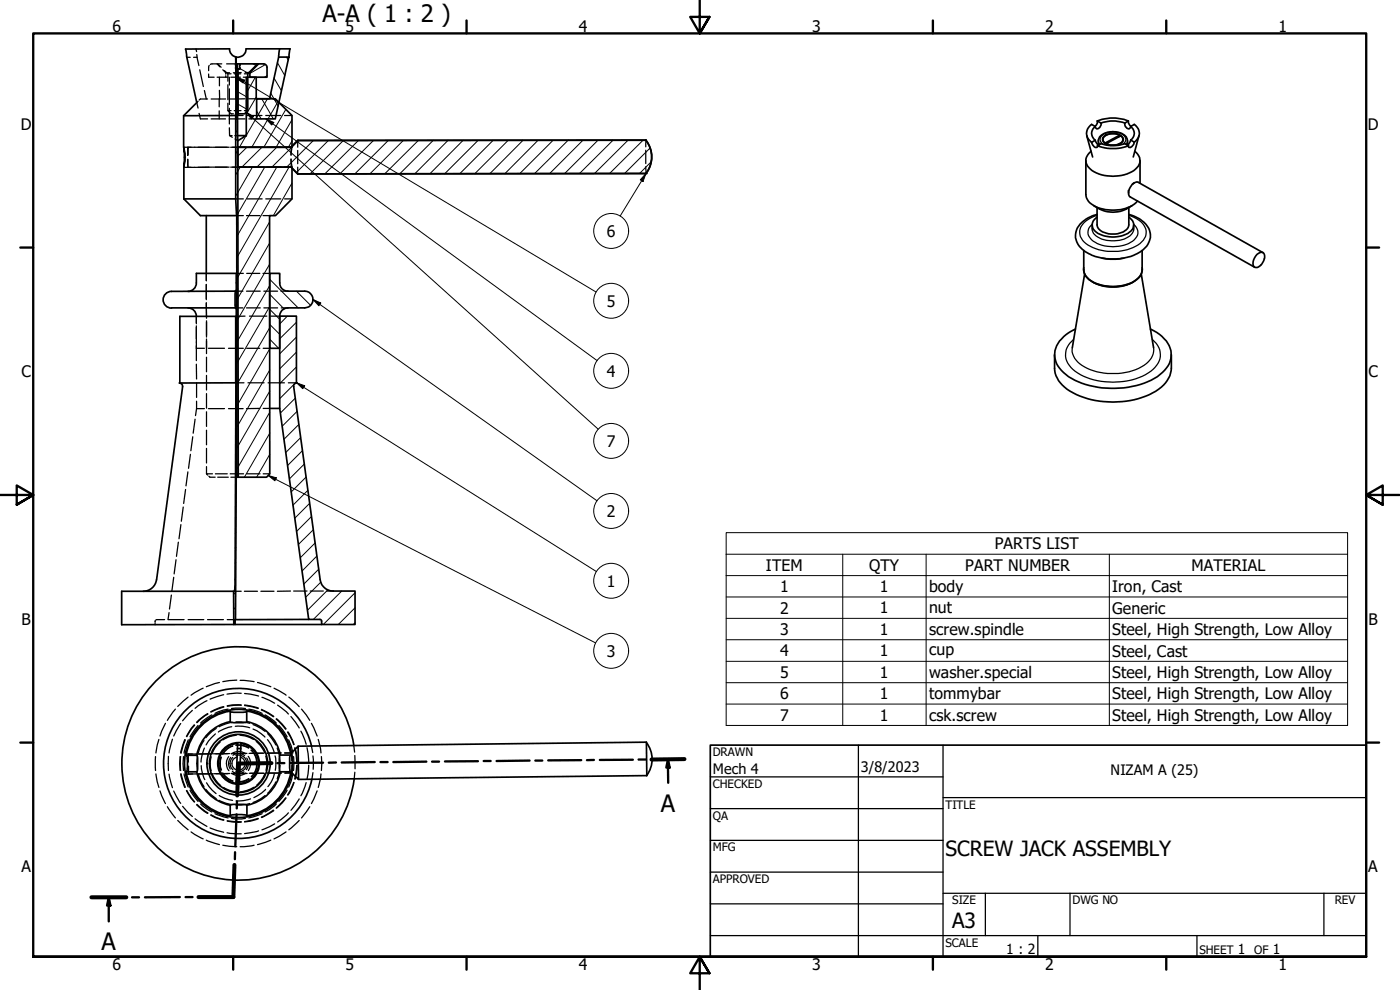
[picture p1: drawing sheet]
<svg xmlns="http://www.w3.org/2000/svg" width="420mm" height="297mm" viewBox="0 0 420 297" stroke-linecap="round" stroke-linejoin="round" font-family="sans-serif">
<!-- layer: Hatch (ISO) -->
<g fill="none" stroke="#000" stroke-width=".3">
<path d="M75.9 19.2l.9 .5M79.7 19.4l-4.7 2.6M83.2 18.8l2.3 3.9M86 17.1l.5 .9M70.8 22.6l.1 .2M70.9 29.1l.1 .2M70.9 35.5l.1 .2M71.2 20.6l-.2 .1M71.2 26.1v.2M71.2 31.1l3.2 1.8M71.2 27.5l3.2 1.8M71.2 23.8l3.2 1.8"/>
<path d="M71.3 32.5l-.5 .8M71.3 38.8l-.6 1M71.9 20.5l2.6 1.5M76.6 23.2l-2.7 4.7M76.9 29.1l-3 5.2M77 33.3l1.4 2.4M78.5 29.6l3.5 6.1M80.1 22.7l-.7 .5M80.3 29.6l-6.4 11M81.3 28l2.2 3.9M82.2 23.4l2.3 3.8M83.4 30.5l-7.8 13.7"/>
<path d="M85.8 32.8l-6.6 11.4M87.6 35.9l-4.7 8.3M71.3 45.1l-.6 1M72.1 50.2l-1.4 2.2M73.9 40.7l-2 3.5M74.1 44.2l-2.8 2.8M75.8 50.2l-5.1 8.6M78.6 44.2l-6 6M79.4 50.2l-8.3 14.5M83.1 50.2l-12 20.8M83.1 44.2l-6 6M86.7 50.2l-15.6 27.1"/>
<path d="M87.6 54.9l-5.6 9.8M87.6 42.3l-1 1.9M89.6 42.1l-8 8.1M94 42.1l-8 8.1M98.6 42.1l-9.6 9.6M103.1 42.1l-10.1 10.1M107.6 42.1l-10.1 10M112.1 42.1l-10.1 10M116.5 42.1l-9.9 10M121 42.1l-9.9 10M125.5 42.1l-10 10M130 42.1l-10 10"/>
<path d="M134.5 42.1l-10 10M139 42.1l-10 10M143.5 42.1l-10 10M148 42.1l-10 10M152.5 42.1l-10 10M157 42.1l-10 10M161.5 42.1l-10 10M166 42.1l-10 10M170.5 42.1l-10 10M174.9 42.1l-9.9 10M179.5 42.1l-10 10M184 42.1l-10.1 10"/>
<path d="M188.5 42.1l-10.1 10M193 42.1l-10.1 10M195.1 44.4l-7.6 7.7M195.4 48.6l-3.4 3.5M80.9 79.3l-10 17M80.9 66.6l-9.8 17.1M80.9 72.9l-9.8 17.1M70.5 91.4l.6 .5M70.9 87.2l.2 .2M70.9 96.7l-.2 .2M70.9 82.8l.2 .1M81 92.8l2.9 3"/>
<path d="M81 97.3l2.9 3M81 88.3l4.3 4.4M81 83.8l8.5 8.6M81 85.6l-9.9 17.1M81 91.9l-9.9 17.1M81 98.3l-9.9 17.1M83.6 82l.3 .3M86.2 94.9l-2.3 2.3M89 96.7l-5.1 4.9M89 87.4l4.2 4.2M70.9 110.2l-.2 .1M70.9 105.6l-.2 .3"/>
<path d="M70.9 101.2l-.2 .2M70.9 100.8l.2 .1M71 119.1l-.2 .2M71 114.7l-.3 .2M81 101.8l2.6 2.7M81 104.6l-9.9 17.1M81 111l-9.9 17.1M81 117.3l-9.9 17.1M88.6 119.5l-4.5 4.4M89 114.6l-5.1 5M89 110.1l-5.1 5M89 101.1l-5.1 5.1"/>
<path d="M89 105.6l-5.1 5.1M70.9 137.1l-.2 .2M70.9 132.6l-.2 .2M70.9 128.1l-.2 .2M71 123.6l-.3 .2M81 123.7l-9.9 17.1M81 130l-7.7 13.2M81 136.3l-4 6.9M89.2 123.4l-4.5 4.5M89.7 127.4l-4.5 4.4M90.2 131.3l-4.4 4.4M90.7 135.2l-4.4 4.5"/>
<path d="M91.3 139.2l-4.4 4.5M70.8 159.7l-.2 .2M70.8 155.2l-.2 .2M70.9 150.7l-.2 .2M70.9 146.2l-.2 .2M70.9 141.7l-.2 .1M91.8 143.2l-4.4 4.4M92.4 147.1l-4.5 4.5M92.9 151.1l-4.4 4.4M93.5 155l-4.5 4.4M94 159l-4.5 4.4M70.7 177.7l-.6 .7"/>
<path d="M70.7 173.2l-.2 .3M70.7 168.7l-.2 .3M70.8 164.2l-.2 .3M94.6 162.9l-4.5 4.5M95.1 166.9l-4.4 4.4M95.6 170.8l-4.4 4.4M96.3 174.7l-4.5 4.5M98.4 177l-6.1 6.1M102.6 177.3l-8.6 8.6M106.6 177.8l-9.6 9.6M70.5 186.9l-.3 .4M70.7 182.2l-.6 .7"/>
<path d="M106.6 186.9l-.6 .5M106.6 182.4l-5.1 5"/>
</g>
<!-- layer: Hidden (ISO) -->
<g fill="none" stroke="#000" stroke-width=".38">
<path d="M56.1 17.2h1M58.1 17.2h1M58.8 14.7l.2 .8M59.1 16.4v.8M59.1 17.2l.6 2.5M62.8 19.7l-.2 1.5M65.2 19.2l.8 .9M65.3 19.2l1.1 1M66.5 19.2h-2.9l-.5 .2M68 19.2h2.9M70.6 19.2l.1 .5M71.1 19.2v.5"/>
<path d="M72.1 19.2v.5M59.4 30.4l-.3 .4 .3 1.6M59.8 34l.3 1.7h2.2M59.9 20.9l1.1 5.1M61.3 27.2l.6 2.5M62.3 29.7h-2.2l-.3 .3M62.6 22.2v1h1.7M63.4 29.7h4.3M63.4 35.7h4.3M65.2 23.2h3.3M65.8 29.7v2.4M65.8 33.3v2.4"/>
<path d="M65.8 27.1l.1 2.6M65.8 23.2v2.6M66.9 20.9l.9 .9M67.4 21.2l1 .9M67.8 21.8h1.1M67.8 21.8v.5M67.8 22.7v.5M68.4 31v2.2h.9M68.4 22.1h.9M68.4 22.1v2.3M68.4 25.4v4.5M68.4 33.2l.3 .3"/>
<path d="M68.8 29.7h2.1M68.8 35.7h2.1M68.8 38.3l.1 2.4 .8 .5M68.8 23.2v2.3M68.8 26.7v4.7M68.8 32.5v4.7M69 33.8l.4 .3h.6M69.3 23.2h1.6M70.3 33.2h2M70.3 22.1h2M70.7 20.2v.5h.2M70.7 34.1h.6"/>
<path d="M70.7 34.7h2.3M71 20.7h.2M71.1 20.2v.5M71.2 35.7h2.3M71.2 23.2h.9M72.1 20.2v.5h-.2M72.4 21.8h-2.4M73 23.2h.9M73.3 22.1h1.1M73.3 33.2h1.1M73.5 29.6l-2.3 .1M73.6 21.8h1.1"/>
<path d="M74.1 34.7h4.5M74.6 29.6h2.3M74.7 35.7h2.3M79.8 34.7h4.5M85.4 34.7h2.2M55.1 44.2h8.5M56.3 47.8l.1 2.4v-2.4M56.3 46.6l.1-2.4v2.4M63.6 50.2h-8.4M63.8 44.2h5M63.8 50.2h5M68.9 40.7h.8"/>
<path d="M69.2 44.2h4.7M69.2 50.2h4.7M70.5 40.7h.8M70.5 41.7l.9 .5M70.7 59.7h2.3M74.2 59.7h4.5M74.7 44.2h4.4M74.7 50.2h4.4M79.8 59.7h4.5M80.1 44.2h4.3M80.1 50.2h4.3M85.3 44.2h2.3l-.2 2.3"/>
<path d="M85.4 59.7h2.2M87.3 47.7l.1 2.6M87.4 47.7l.2 2.5h-2.3M87.4 44.1l-.1 2.4M87.6 50.3v.2M87.6 43.9v.1M89.3 42.1v2.1M89.3 45.1v4M89.3 50.2v2M193.8 50l.1 2.1M193.8 45.1v4M193.9 42l-.1 2.1"/>
<path d="M71.1 64.7h1.9M74 64.7h4M78.9 64.7h2M58.9 94.9v2.2M58.9 97.8v10.4M61.9 90.8l.1 4.7M61.9 82v2.3M61.9 85.3v4.6M62 96.3v4.8M70.9 92.4h2M70.9 87.4h2M71.1 82h1.9"/>
<path d="M73.5 94.9h-2.6M74 92.4h4.1M74 87.4h4.1M74 82h4M74.9 94.9h5.2M78.9 82h2.1M79.2 92.4h4.1M79.2 87.4h4.1M81.3 94.9h2.6M84.3 87.4h2.1M84.4 92.4h2M58.9 109.3l.1 4.4"/>
<path d="M58.9 104.5h2.4M59 114.9v4.3M62 101.7v4.4M62 107.2v4.4M62 112.6v4.4M62 118.1v4.4M62.5 104.5h4.9M68.6 104.5h2.3M70.7 114.9h2.5M71.1 104.5h1.9M74 104.5h4M74.4 114.9h4.8"/>
<path d="M79 104.5h2M80.5 114.9h4.8M86.6 114.9h2.4M57.1 136.3l-.5 4.2M57.8 131l-.5 4.2M58.5 125.8l-.5 4.2M59 122.6h2.3M59 120.4v2.2M59 122.6l-.3 2.1M62 123.6v4.3M62 129.1v4.4M62 134.5v4.4"/>
<path d="M62.5 122.6h4.9M68.6 122.6h4.4M78 122.5l-4 .1M79 122.5h2M54.3 157.4l-.6 4.3M55 152.1l-.6 4.3M55.7 146.9l-.6 4.2M56.4 141.6l-.6 4.2M62 140v2.2M62 142.2h1.8M62 142.2l.3 .3M62.7 142.9l.3 .3h1.6"/>
<path d="M64.6 142.2h3.6M65.3 143.2h3.2M69.1 142.2h1.8M69.3 143.2h1.6M71.1 142.2h2M74.1 142.2h3.9M79 142.2h2M51.4 178.5l-.5 4.2M52.1 173.2l-.5 4.3M52.8 167.9l-.5 4.3M53.5 162.7l-.5 4.2M70.4 177.4h2"/>
<path d="M73.3 177.4h4M78.3 177.4h3.9M87.2 177.3l-4 .1M88.1 177.3h4M93.1 177.3h3.9M98 177.3h2M46.5 187.1v.3M46.6 186.2l-.1 .5M49.4 185.9l-2.6 .1M50.5 185.9h4.7M50.7 183.8l-.3 2.1M56.5 185.9h4.7"/>
<path d="M62.3 185.9h4.8M68.2 185.9h2.3M49.7 217l-1.7 3.8M52.6 212.8l-2.4 3.3M54.2 217.1l-2.1 3.7M56.5 209.2l-3.2 2.7M57.7 213.2l-2.9 3.1M58.3 217.5l-1 1.2-1.4 2.3M58.4 217.6l-.9 1-1.4 2.4M59.4 217.7l-2.4 3.4M61 206.5l-3.7 2.1M62.1 210.2l-3.6 2.3"/>
<path d="M62.3 214.1l-3.3 2.6M62.4 214.2l-2.3 1.7-1 .9M63.6 214.5l-3.4 2.5M64.9 218.6l-1.3 .8-1.8 1.9M65.8 204.8l-3.9 1.2M67.1 208.5l-4 1.3M67.1 212l-3.9 1.5M67.2 212.1l-3.9 1.6M68.5 212.8l-1.4 .2-2.6 1M69.5 212.6h4.2M69.5 218l-2.3 .7-1.7 .9M69.7 216.7l-2 .5-1.9 .8"/>
<path d="M70.6 217.9a10.2 10.2 0 0 1 4.3 .5M70.8 216.6h1.6l2.5 .4M71.1 204.1l-4.2 .4M72.1 204.1l4.2 .4M72.4 208l-4.3 .3M72.4 211.5h-2.7l-1.5 .3M72.4 211.6l-4.2 .3M73.4 208.1l4.2 .7M73.4 211.5l4.1 1M73.4 211.7l4.1 .9M74.7 212.8l1.3 .2 2.7 1M75.9 217.4l2.4 1.2 1.3 .8"/>
<path d="M75.9 218.7a10.1 10.1 0 0 1 3.6 2.5M77.3 204.8l4 1.2M78.4 213l3.6 2.1M78.5 212.8l3.7 2.2M78.6 209.2l3.8 1.8M79.6 214.5l3.3 2.5M82.2 206.5l3.7 2.1M82.9 215.8l2.8 3M83 215.6l2.9 3.1M83.3 211.6l3.3 2.6M83.7 217.7l2.5 3.4M86.3 219.7l.8 1.3 1 2.4"/>
<path d="M86.4 219.6l1.9 3.8M86.7 209.2l3.1 2.8M87.3 215l2.5 3.4M90.3 219.4l1.6 3.9M90.5 212.8l2.5 3.3M93.5 217l1.7 3.8M46.7 227v4.2M46.8 232.2l.9 4.1M47.7 221.9l-.9 4M48 237.3l1.7 3.8M50.5 226.9v4.3M50.7 232.3l1.1 4"/>
<path d="M51.8 221.8l-1.1 4.1M52.1 237.3l2.1 3.7M54 227v4.2M54.2 232.2l1.2 4.1M54.2 227v4.2M54.4 232.2l1.2 4M55.1 227v4.2M55.2 232.2l1.3 3.9M55.4 221.9l-1.2 4M55.6 226.2h3M55.6 222l-1.2 4M55.9 237.2l1.4 2.2 1 1.3"/>
<path d="M56.1 237.2l2.3 3.4M56.5 222l-1.3 4M56.5 226.2v2.4M56.6 229.9v2.4l2.1-.1M57 237.1l2.4 3.4M57.8 232.2l-2.2 .1M58.9 232.2h4.2M59.2 227l-.1 2.1 .1 2.1M59.5 232.2l.4 1.5 1.3 2.3M60.4 229.7a10 10 0 0 0 1.1 4.2M61.2 222.2l-1.3 2.3-.4 1.5M61.3 224.5l-.6 1.8-.4 2.3"/>
<path d="M61.8 236.8l3.1 2.8M62 234.9l1.7 2.2 1.1 1M63.4 227.1a7.1 7.1 0 0 0 0 4.2M63.8 232.3a8.4 8.4 0 0 0 2.4 3.4M63.8 226.2h-5.1M63.8 232.1l-4.1 .1M64.1 232.1h4.3M64.6 220.2l-2.1 2.2-.7 1.1M65.8 238.7a9.7 9.7 0 0 0 4 1.4M66.1 222.6a7.5 7.5 0 0 0-2.4 3.4M66.3 227.1a6.3 6.3 0 0 0 0 4M66.4 227.2a5.5 5.5 0 0 0 .1 3.9"/>
<path d="M66.7 232a5.4 5.4 0 0 0 3.1 2.4M66.9 232a5 5 0 0 0 3 2.3M67.1 236.3a7.7 7.7 0 0 0 4 1.2M68.6 227a3.5 3.5 0 0 0 .1 4.3M68.9 226.1l-4.8 .1M69 232.1h-4.2M69.2 227.3a3.1 3.1 0 0 0-.1 3.4M69.4 226.2a3.6 3.6 0 0 1 4.3 0M69.5 232.1h4.7M69.7 231.4a2.96 2.96 0 0 0 3.5 .2M69.8 227.3a2.48 2.48 0 0 0 .1 3.7M69.8 223.9a5.1 5.1 0 0 0-2.9 2.4"/>
<path d="M69.8 223.8a5.5 5.5 0 0 0-3.1 2.4M69.9 226.6a2.9 2.9 0 0 1 3.5 .1M70.8 226.7a2.5 2.5 0 0 1 3.2 1.8M70.8 223.6a5.5 5.5 0 0 1 3.7 .9M70.8 223.5h.3a5.9 5.9 0 0 1 3.6 .9M70.9 220.6a8.3 8.3 0 0 0-4 1.4M71.1 227.1a2.02 2.02 0 0 0-1.5 1.9 2.02 2.02 0 0 0 1.3 1.9M72 220.6a8.2 8.2 0 0 1 4.1 1.3M72.3 227.2a2 2 0 0 1 1.3 1.9 2 2 0 0 1-1.5 1.9M73.7 232a3.4 3.4 0 0 1-4.2 0M74 229.6a2.5 2.5 0 0 1-3.2 1.8M74 227.4a2.95 2.95 0 0 1-.1 3.5"/>
<path d="M74.1 226l-4.7 .1M74.5 226.9a3.6 3.6 0 0 1 0 4.3M74.7 233.6a5.4 5.4 0 0 1-3.8 .9M74.7 233.7a5 5 0 0 1-3.9 .9M74.8 232h4.5M75.2 239.7a10.1 10.1 0 0 1-4.3 .6M75.3 225.1a4.8 4.8 0 0 1 1.7 3.4M75.4 225a5.5 5.5 0 0 1 1.8 3.6M76.2 236.2a9.1 9.1 0 0 1-4 1.3M76.9 222.5a8 8 0 0 1 2.5 3.4M77 229.5a4.7 4.7 0 0 1-1.6 3.5M77.2 229.6a4.9 4.9 0 0 1-1.8 3.5"/>
<path d="M79.2 226h-4.5M79.5 232.1a8.3 8.3 0 0 1-2.5 3.5M79.6 238.7l-1.3 .9-2.4 1.2M79.7 236.8a9.8 9.8 0 0 1-3.5 2.5M79.8 226.9a7.1 7.1 0 0 1 0 4.2M80.1 232h4.4M80.3 221.9a9.5 9.5 0 0 1 2 3.8M80.3 220.1l1.4 1.6 1 1.8M82.4 232.1a8.4 8.4 0 0 1-2 3.9M82.5 226.8l.3 2.2-.2 2.1M82.7 234.6l-1 1.8-1.4 1.6M83.2 224.5l.5 1.5 .4 2.6"/>
<path d="M84.1 229.6l-.4 2.6-.5 1.5M84.4 225.9l-4.3 .1M85.4 225.9h2.1l.1 2.4M85.7 239.4l-2.8 3M85.9 239.4l-1.2 1.5-1.7 1.6M86.2 237.1l-2.5 3.4M86.6 222l.8 1.8 .5 2.2M87.6 229.5v2.4l-2.1 .1M87.9 232.2l-.5 2.2-.8 1.7M88.1 227v4.2M88.1 234.7l-1 2.5-.8 1.3M88.3 234.8l-1.9 3.8"/>
<path d="M88.5 224.4l.5 4.2M88.6 224.4l.6 4.1M89 229.6l-.5 4.1M89.2 229.6l-.6 4.2M89.8 239.7l-2.5 3.4M91.9 234.8l-1.6 3.9M92.1 224.3l.5 4.2M92.6 229.6l-.5 4.2M93.5 223.8l.4 2M93.9 226.8l.1 4M93.9 231.8l-.3 2.1M95.2 237.3l-1.7 3.8"/>
<path d="M95.5 221.9l.8 4M96.3 232.2l-.8 4.1M96.5 227v4.2M106.2 223.7l.2 2M106.5 226.7l.1 4M106.5 231.7l-.2 2M50.2 242l2.4 3.4M53.3 246.2l3.2 2.8M54.8 241.9l2.9 3.1M57.3 249.6l3.7 2.1M58.5 245.7l3.6 2.3M59 241.5l3.3 2.6"/>
<path d="M59.1 241.3l3.3 2.7M60.2 241.2l2 1.7 1.4 .7M61.9 252.1l3.9 1.3M63.1 248.4l4 1.3M63.2 244.6l1.2 .6 2.7 .9M63.3 244.5l1.5 .7 2.4 .8M64.5 244.1l4 1.3M65.8 240.1l1.9 .9 2 .4M66.9 253.6l4.2 .4M68.1 249.9l4.3 .3M68.2 246.4l4.2 .3M68.2 246.2l4.2 .4"/>
<path d="M69.5 245.5l1.2 .2 3-.2M74.9 241.1l-2.5 .4h-1.6M76.3 253.6l-4.2 .4M77.5 245.5l-4.1 1M77.5 245.7l-2.3 .7-1.8 .2M77.6 249.3l-4.2 .8M78.7 244.1l-4 1.3M81.3 252.1l-4 1.3M82 243.1l-3.6 2.1M82.2 243.2l-3.7 2.1M82.4 247.2l-3.8 1.8M82.9 241.2l-2 1.7-1.3 .7"/>
<path d="M85.9 249.6l-3.7 2.1M86.6 243.9l-3.3 2.7M89.8 246.2l-3.1 2.8M93 242l-2.5 3.4"/>
</g>
<!-- layer: Visible (ISO) -->
<g fill="none" stroke="#000" stroke-width=".51">
<path d="M70.7 17.1l.5 18.6h-.3zM70.7 17.1a2.47 2.47 0 0 1-1.8-2.4h-13.2l.3 2.3 3.1 13.8-4 3.9M70.9 17.1a2.46 2.46 0 0 0 3-2.4h13.2l-.4 2.4M70.9 19.2h1M71.1 19.2l.1 4h-.1zM77.3 19.2h.3M83.6 17.1h3.1l-4.1 18.6h-5.6v-6.1h3.9zM83.9 14.7l-.3 2.4M55.1 34.7v9.5M70.7 34.7h-15.6M70.9 23.2h.2M71.2 20.7h.2v13.4z"/>
<path d="M71.4 20.7h.5v-1.5h5.4l-2.9 2.9v11.1l-1 .9h-2M74.7 21.8h.3M75 21.8l2.6-2.6h1.5a1.09 1.09 0 0 1 1 1v3h-5.1zM328.7 38a2.51 2.51 0 0 0 0 4.1M328.7 38l-1.1-.7a3.2 3.2 0 0 0 0 5.4M329.3 36.3a1.68 1.68 0 0 1-.7 1.6M329.3 36.3a12.7 12.7 0 0 1 9.3 0M329.3 36.3l1.2 .6M330.5 36.9v.2a1.18 1.18 0 0 1-1.6 1.4l-.2-.5M330.5 36.9a10.3 10.3 0 0 1 7.1 0M337.6 36.9a1.43 1.43 0 0 0 1.4 1.7l.3-.6M338.6 36.3l.1 .7 .7 .9"/>
<path d="M338.6 36.3l-1 .6M339.3 38a2.45 2.45 0 0 1 0 4M339.3 38l1.1-.7a3.1 3.1 0 0 1 0 5.4M55.1 44.2a16 16 0 0 1 .1 6l.2-4.2zM55.2 50.2v9.5M55.2 59.7h15.5M55.2 59.7l4.9 5h10.9M71.3 40.7h2.6v-17.5h3v6.4h5.7l5 5.1v9.5h-16.2v-2l2.5-1.5M71.4 50.2h16.2v9.5l-4.9 5h-1.8l.1 77.5-1 1h-8.5zM71.4 42.2l-.2-19v6.5h-.3l-.2 5v25l.4 5v77.5l.1 1h.3M71.4 44.2v6M87.6 50.5l1.7 1.7 104.6-.1"/>
<path d="M193.9 42.1a8.1 8.1 0 0 1 0 10M193.9 42.1h-104.6l-1.9 2.1h-16v6h16l1.9 2 104.6-.1M193.9 42.1a8 8 0 0 1 0 10M193.9 42.1h-104.6l-1.7 1.8M325.9 48.2v10.1a4.6 4.6 0 0 0 3.5 4 12.7 12.7 0 0 0 11.1-1.1l.9-.9M326.1 40.7l1.8 6.4M327.5 45.4a3.3 3.3 0 0 0 .2 5.8 12.1 12.1 0 0 0 13.1-.5 3.2 3.2 0 0 0-.2-5.3M327.6 42.7l.3 .6a1 1 0 0 0 1.5 .8v-.4M328.7 42.1l1 1.4M328.7 42.1l-1.1 .6M329.4 43.7l1.1-.6a11.3 11.3 0 0 0 7.1 0l1 .6M329.4 43.7a13.4 13.4 0 0 0 9.2 0"/>
<path d="M329.6 43.5v-1.2a3.6 3.6 0 0 1 4-2.8l1.6 .1a3.4 3.4 0 0 1 3.2 2.7v1.2M331.2 41.1a4.3 4.3 0 0 1 5.8 .2 1.68 1.68 0 0 1-1.7 2.2 4 4 0 0 1-4.3-1.2l-.1-.6zM332.4 43.4h.1M335.6 43.4h.1M336 40.6a4 4 0 0 0-4.9 .9 2.08 2.08 0 0 0 2.3 2 2.97 2.97 0 0 0 3.6-1.6l-.1-.6-.5-.5-4.4 2.3 .5 .3-.2-.1M336 40.6l-.3 .5M336 40.6l-4.3 2.3M336.1 43l-.6 .4M338.6 57.1l.1 .9M339.3 42l-1 1.5M339.3 42l1.1 .7M340.4 42.7l-.2 .6a1.23 1.23 0 0 1-1.5 .8l-.1-.4"/>
<path d="M340.4 54.8l-.5 .4M341.8 40.7l-1.7 6.4M342.1 48.2v6.8M61.9 64.7v17.3M325.2 75.2v5.7a5.8 5.8 0 0 0 5.3 4.6 12.4 12.4 0 0 0 11.1-2.1l.7-.9 .4-1 .1-6.3M327.8 67.5v1.2M328.2 61.7a9.6 9.6 0 0 0 8 1.7l1.8-.7 1.7-1M329.2 65.1a2.68 2.68 0 0 0-1.4 2.6 2.68 2.68 0 0 0 1.7 2.3 9.4 9.4 0 0 0 9.9-.7 2.54 2.54 0 0 0-.6-4.2M329.2 62.3v5.2a3.2 3.2 0 0 0 2.8 2.5 6.1 6.1 0 0 0 6.6-1.8l.2-.7v-5.2M329.2 64.3a8.3 8.3 0 0 0-6.3 5.3 5.9 5.9 0 0 0 3.9 6.5 16.5 16.5 0 0 0 16.2-1.1 5.3 5.3 0 0 0-.6-9l-2-1.1-1.6-.6M330.8 77.5a16.7 16.7 0 0 0 6.4 0M340.2 67.5v1.2"/>
<path d="M379 75.8l-37.4-21.1a2.67 2.67 0 0 0-2.8 2.4l-.1 1.2 .5 .8 37.4 21.1M379.4 77.6l-.5 1.3-.6 .7M379.5 77.6a1.21 1.21 0 0 0-.1-1.4 1.21 1.21 0 0 0-1.4-.3 3.2 3.2 0 0 0-1.6 4.2l.9 .1 1-.6M56.4 92.4a2.51 2.51 0 0 1 2.5 2.5M58.9 84.9a2.51 2.51 0 0 1-2.5 2.5M70.6 87.4h.3v-.7l.2-4.7v22.5l-.2-12.1h-19.5M70.6 87.4l.1 5M70.6 87.4h-19.1a2.51 2.51 0 0 0-2.5 2.5 2.51 2.51 0 0 0 2.5 2.5M70.7 94.9h.2l.1 27.7-.3 63.3-.2 1.5h-.3l-.1-10 .3-.1 .1-1.9zM70.7 94.9h-16.7v20M70.9 82h-12v2.9M81 82h2.9a5 5 0 0 0 .7 4.7l1.2 .6 5.6 .1a2.51 2.51 0 0 1 2.5 2.5 2.51 2.51 0 0 1-2.5 2.5h-5a2.39 2.39 0 0 0-2.5 2.5v9.6h-2.9z"/>
<path d="M83.9 94.9h5.1l.1 20a.98 .98 0 0 0-1 1.1l8 57.9a4 4 0 0 0 3.9 3.4h6.6v10.1h-10.1v-1l-.2-.5h-3.7l-8.7-63.4zM322.8 98.7a9 9 0 0 0-6.3 8 9.6 9.6 0 0 0 6.1 7.4 27.6 27.6 0 0 0 24.7-1.1 7.9 7.9 0 0 0 4.1-7.8 10.6 10.6 0 0 0-6.2-6.5M325.2 80.2a4.2 4.2 0 0 0 2.8 4.5 13.6 13.6 0 0 0 13.2-.8l1.3-1.5 .3-1.1v-1.1M325.5 82.3l-3.7 22M342.5 82.3l3.7 22M53.8 114.9l.8 .4 .2 .7-7.8 58a4 4 0 0 1-4 3.4M70.7 114.9h-16.9M316.5 106.4v4.1a9.7 9.7 0 0 0 6.6 7.9 27.7 27.7 0 0 0 23.7-1 8.8 8.8 0 0 0 4.7-6.9v-4.1M81 122.5h2.9M70.9 142.2h.2M70.9 143.2h.3M70.1 177.4h-33.6v10h33.7"/>
<path d="M70.5 187.4h26M92.6 185.9h-21.9M69.1 213.4a15.9 15.9 0 0 0-13.2 13.2M69.1 216.5a12.8 12.8 0 0 0-10.1 10.1M69.1 213.4l1.1 .3h2.8l1-.3M69.1 216.5l1.1 .3h2.8l1-.3M69.1 213.4v3.1M74 213.4v3.1M74.1 216.5a12.8 12.8 0 0 1 10 10.1M74.1 213.4a15.9 15.9 0 0 1 13.2 13.1M55.9 226.6h3.1a6.9 6.9 0 0 1 .3 3.9l-.2 1.1h-3.2a3.9 3.9 0 0 0 .4-3l-.1-1.3zM55.9 231.6a15.9 15.9 0 0 0 13.2 13.2"/>
<path d="M59 231.6a12.8 12.8 0 0 0 10.1 10M70.9 233.5h1M71.3 224.6h1M71.3 223.1l-.4 12M71.3 223.1a6 6 0 0 0-5.7 5.7 6 6 0 0 0 5.3 6.2M71.9 235.1a6 6 0 0 0 5.7-5.8 6 6 0 0 0-5.3-6.2l-.5 12M84 226.6h3.2a10.3 10.3 0 0 0 0 4.9h-3.2l-.2-1zM84.1 231.5a12.8 12.8 0 0 1-10 10.1M87.3 231.6a15.9 15.9 0 0 1-13.2 13.2M87.5 225.9l2-2 .1 10-2-2M89.5 223.9l104.5-1.2 .1 10-104.5 1.2M93.5 223.8a22.5 22.5 0 0 0-34.8-13.2 22.5 22.5 0 0 0 .4 37.2 22.5 22.5 0 0 0 34.5-14"/>
<path d="M106.2 223.7a35 35 0 0 0-53.9-23.9 35 35 0 0 0 .7 58.9 35 35 0 0 0 53.3-25M193.9 222.7a8.1 8.1 0 0 1 .1 10M69.1 244.8a8.4 8.4 0 0 1 5 0M74.1 241.6l-.8-.3h-1.7a3 3 0 0 0-2.5 .4v3.1M74.1 241.6v3.2"/>
<circle cx="71.6" cy="229.1" r="16.2"/>
<circle cx="71.6" cy="229.1" r="6.3"/>
<circle cx="71.6" cy="229.1" r="9.5"/>
<circle cx="71.6" cy="229.1" r="8.7"/>
</g>
<!-- layer: Hidden (ISO) -->
<g fill="#000">
<circle cx="87.6" cy="44.2" r=".19"/>
<circle cx="87.6" cy="50.2" r=".19"/>
</g>
<!-- layer: Visible (ISO) -->
<g fill="#000">
<circle cx="71.2" cy="20.7" r=".25"/>
<circle cx="71.2" cy="22.1" r=".25"/>
<circle cx="71.3" cy="34.1" r=".25"/>
<circle cx="89.3" cy="52.2" r=".25"/>
<circle cx="89.3" cy="42.1" r=".25"/>
<circle cx="193.9" cy="52.1" r=".25"/>
<circle cx="329.6" cy="43.5" r=".25"/>
<circle cx="332.4" cy="43.4" r=".25"/>
<circle cx="338.4" cy="43.5" r=".25"/>
</g>
<!-- layer: Visible Narrow (ISO) -->
<path d="M329.6 42.3l.5 1M331 43.3a1.71 1.71 0 0 1-.9-1.7 1.71 1.71 0 0 1 1.4-1.5 5.7 5.7 0 0 1 6.1 .8l.3 1.1-.3 .7-.6 .6M338.4 42.3l-.5 1M327.8 67.3a2.98 2.98 0 0 0 .3 5.1 11.1 11.1 0 0 0 12.3-.5 2.88 2.88 0 0 0-.2-4.6M327.8 68.7a4 4 0 0 0 3.5 3.2 8.5 8.5 0 0 0 8.5-1.9l.4-1.3M329.2 64.6a6.6 6.6 0 0 0-5.2 4.7 5.2 5.2 0 0 0 4 5 14.6 14.6 0 0 0 14.6-1.7 3.9 3.9 0 0 0-.8-6.5l-3-1.5M327.3 84.2a12.5 12.5 0 0 0 13.4 0M321.8 104.3a5.8 5.8 0 0 0 3.7 5.8 18.8 18.8 0 0 0 18.5-1 5.3 5.3 0 0 0 2.2-4.8M322.2 101.8a5.7 5.7 0 0 0 .5 9.6 21.3 21.3 0 0 0 22.6 0 5.6 5.6 0 0 0 1.7-8.4l-1.2-1.2" fill="none" stroke="#000" stroke-width=".38"/>
<!-- layer: Section Line (ISO) -->
<g fill="none" stroke="#000" stroke-width=".7">
<path d="M81.5 229l-9.9 .1-.4 9.6M83.2 229h2.1M97 228.8l-9.9 .1M100.8 228.8h-2.1M112.5 228.6l-9.9 .2M114.2 228.6h2.1M128 228.5l-10 .1M129.7 228.5h2.1M143.4 228.4l-9.9 .1M145.2 228.3h2.1M158.9 228.2l-9.9 .1M160.7 228.2h2.1"/>
<path d="M174.4 228.1h-9.9M178.2 228l-2.1 .1M189.9 228h-9.9M191.6 227.9h2.1M200.5 227.8l.5 2.5h-1zM200.5 227.8v7.1M205.4 227.8l-9.9 .1M70.4 259.5l-.4 9.7h-10.4M70.5 255.7v2.1M71 244.3l-.4 9.6M71.1 240.5v2.1M27.4 269.2h10.5"/>
<path d="M32.6 269.2l.5 2.5h-1zM32.6 269.2v7.3M39.6 269.2h2.1M54 269.2h-10.5M55.7 269.2h2.1"/>
</g>
<path d="M81.5 229l-9.9 .1-.4 9.6M205.4 227.8l-9.9 .1M70.4 259.5l-.4 9.7h-10.4M27.4 269.2h10.5" fill="none" stroke="#000" stroke-width="1.2"/>
<g fill="#000">
<path d="M200.5 227.8l.5 2.5h-1z" fill-rule="evenodd"/>
<path d="M32.6 269.2l.5 2.5h-1z" fill-rule="evenodd"/>
</g>
<!-- layer: Symbol (ISO) -->
<g fill="none" stroke="#000" stroke-width=".3">
<path d="M71 23.2l2.4 .9-.5 .8zM71 23.2l107.9 64.4M73.9 33.6l2.2 1.4-.7 .7zM73.9 33.6l105.6 95.2M79.8 35.7l2.4 1.1-.7 .7zM79.8 35.7l99.4 72.5M193.9 52.1l-.9 2.4-.8-.5zM193.9 52.1l-7.8 12.7M93.9 89.8l2.4 1.1-.6 .8zM93.9 89.8l85.2 60.4M89 114.9l2.4 .8-.5 .9zM89 114.9l90 56.6"/>
<path d="M80.5 142.7l2.4 .7-.4 .9zM80.5 142.7l98.3 50.2M217.9 166.3v-6.5h186.5v6.5M217.9 166.3h186.5v6.4M217.9 166.3v51.4h186.5v-45M217.9 172.7h186.5M217.9 179.1h186.5M252.9 166.3v51.4M277.9 166.3v51.4M332.9 166.3v51.4M217.9 185.5h186.5M217.9 191.9h186.5"/>
<path d="M217.9 198.4h186.5M217.9 204.8h186.5M217.9 211.3h186.5"/>
<circle cx="183.4" cy="69.3" r="5.2"/>
<circle cx="183.4" cy="90.3" r="5.2"/>
<circle cx="183.4" cy="111.3" r="5.2"/>
<circle cx="183.4" cy="132.3" r="5.2"/>
<circle cx="183.4" cy="153.3" r="5.2"/>
<circle cx="183.4" cy="174.3" r="5.2"/>
<circle cx="183.4" cy="195.3" r="5.2"/>
</g>
<!-- layer: Border (ISO) -->
<g fill="none" stroke="#000" stroke-width=".7">
<path d="M70 6.1v3.9M140 6.1v3.9M210 0v10l-2.9-4.9h5.8l-2.9 4.9 2.9-4.9M280 6.1v3.9M350 6.1v3.9M6.1 74.3h3.9M410 74.3h3.9M0 148.5h10l-5-2.8v5.7l5-2.9-5 2.9M420 148.5h-10l5-2.8v5.7l-5-2.9 5 2.9M6.1 222.8h3.9M410 222.8h3.9M10 287.1v-277.1h400v277.1h-400h400"/>
<path d="M70 287.1v3.8M140 287.1v3.8M212.9 292l-2.9-4.9 2.9 4.9h-5.8l2.9-4.9v9.9M280 287.1v3.8M350 287.1v3.8"/>
</g>
<!-- layer: Title (ANSI) -->
<g fill="none" stroke="#000" stroke-width=".38">
<path d="M213.2 233.1h69.8M257.6 223.6v63.5M283 239.3h127M283 223.6v63.5M213.2 242.6h69.8M213.2 252.1h69.8M213.2 261.7h69.8M213.2 271.2h69.8M283 268h127M295.7 268v12.7M321.1 268v12.7M397.3 268v12.7"/>
<path d="M213.2 280.7h196.8M311.5 280.7v6.4M359.2 280.7v6.4"/>
</g>
<path d="M213.2 223.6h196.8v63.5h-196.8z" fill="none" stroke="#000" stroke-width=".51"/>
<!-- layer: Symbol (ISO) -->
<g fill="#000">
<path d="M71 23.2l2.4 .9-.5 .8z" fill-rule="evenodd"/>
<path d="M73.9 33.6l2.2 1.4-.7 .7z" fill-rule="evenodd"/>
<path d="M79.8 35.7l2.4 1.1-.7 .7z" fill-rule="evenodd"/>
<path d="M193.9 52.1l-.9 2.4-.8-.5z" fill-rule="evenodd"/>
<path d="M93.9 89.8l2.4 1.1-.6 .8z" fill-rule="evenodd"/>
<path d="M89 114.9l2.4 .8-.5 .9z" fill-rule="evenodd"/>
<path d="M80.5 142.7l2.4 .7-.4 .9z" fill-rule="evenodd"/>
</g>
<g font-size="7.2">
<text x="96.8" y="6.7">A-A ( 1 : 2 )</text>
<text x="198.4" y="243.6">A</text>
<text x="30.5" y="285.2">A</text>
</g>
<g font-size="6.3">
<text x="283.8" y="257">SCREW JACK ASSEMBLY</text>
<text x="285.8" y="278.6">A3</text>
</g>
<g font-size="4.8">
<text x="33.7" y="9.6">6</text>
<text x="103.7" y="9.6">5</text>
<text x="173.7" y="9.6">4</text>
<text x="243.7" y="9.6">3</text>
<text x="313.7" y="9.6">2</text>
<text x="383.7" y="9.6">1</text>
<text x="6.2" y="38.9">D</text>
<text x="410.5" y="38.9">D</text>
<text x="182.1" y="71">6</text>
<text x="182.1" y="92">5</text>
<text x="6.4" y="113.1">C</text>
<text x="182.1" y="113">4</text>
<text x="410.7" y="113.1">C</text>
<text x="182.1" y="134">7</text>
<text x="182.1" y="155.1">2</text>
<text x="298.6" y="164.8">PARTS LIST</text>
<text x="229.9" y="171.2">ITEM</text>
<text x="260.9" y="171.2">QTY</text>
<text x="289.7" y="171.2">PART NUMBER</text>
<text x="357.6" y="171.2">MATERIAL</text>
<text x="182.1" y="176">1</text>
<text x="234.1" y="177.7">1</text>
<text x="264.1" y="177.7">1</text>
<text x="278.8" y="177.7">body</text>
<text x="333.8" y="177.7">Iron, Cast</text>
<text x="234.1" y="184.1">2</text>
<text x="264.1" y="184.1">1</text>
<text x="278.8" y="184">nut</text>
<text x="333.8" y="184.1">Generic</text>
<text x="6.4" y="187.4">B</text>
<text x="234.1" y="190.5">3</text>
<text x="264.1" y="190.5">1</text>
<text x="278.8" y="190.6">screw.spindle</text>
<text x="333.8" y="190.6">Steel, High Strength, Low Alloy</text>
<text x="410.7" y="187.4">B</text>
<text x="182.1" y="197.1">3</text>
<text x="234.1" y="196.9">4</text>
<text x="264.1" y="197">1</text>
<text x="278.8" y="196.5">cup</text>
<text x="333.8" y="197">Steel, Cast</text>
<text x="234.1" y="203.4">5</text>
<text x="264.1" y="203.4">1</text>
<text x="278.8" y="203.4">washer.special</text>
<text x="333.8" y="203.4">Steel, High Strength, Low Alloy</text>
<text x="234.1" y="209.8">6</text>
<text x="264.1" y="209.8">1</text>
<text x="278.8" y="209.9">tommybar</text>
<text x="333.8" y="209.9">Steel, High Strength, Low Alloy</text>
<text x="234.1" y="216.2">7</text>
<text x="264.1" y="216.2">1</text>
<text x="278.8" y="216.3">csk.screw</text>
<text x="333.8" y="216.3">Steel, High Strength, Low Alloy</text>
<text x="6.4" y="261.7">A</text>
<text x="410.7" y="261.7">A</text>
<text x="33.7" y="290.9">6</text>
<text x="103.7" y="290.9">5</text>
<text x="173.7" y="290.9">4</text>
<text x="243.7" y="290.9">3</text>
<text x="313.7" y="290.9">2</text>
<text x="383.7" y="290.9">1</text>
</g>
<g font-size="4.3">
<text x="213.9" y="232.3">Mech 4</text>
<text x="258.4" y="231.6">3/8/2023</text>
<text x="333.3" y="232.6">NIZAM A (25)</text>
</g>
<g font-size="4.2">
<text x="302" y="286.3">1 : 2</text>
<text x="371.5" y="286.2">1</text>
<text x="382" y="286.2">1</text>
</g>
<g font-size="3.5">
<text x="213.9" y="226.9">DRAWN</text>
<text x="213.9" y="236.4">CHECKED</text>
<text x="213.9" y="245.9">QA</text>
<text x="283.8" y="242.6">TITLE</text>
<text x="213.9" y="255.4">MFG</text>
<text x="213.9" y="265">APPROVED</text>
<text x="285.8" y="271.3">SIZE</text>
<text x="321.9" y="271.3">DWG NO</text>
<text x="400.6" y="271.3">REV</text>
<text x="283.8" y="284">SCALE</text>
<text x="360" y="286.2">SHEET</text>
<text x="376.4" y="286.2">OF</text>
</g>
</svg>
